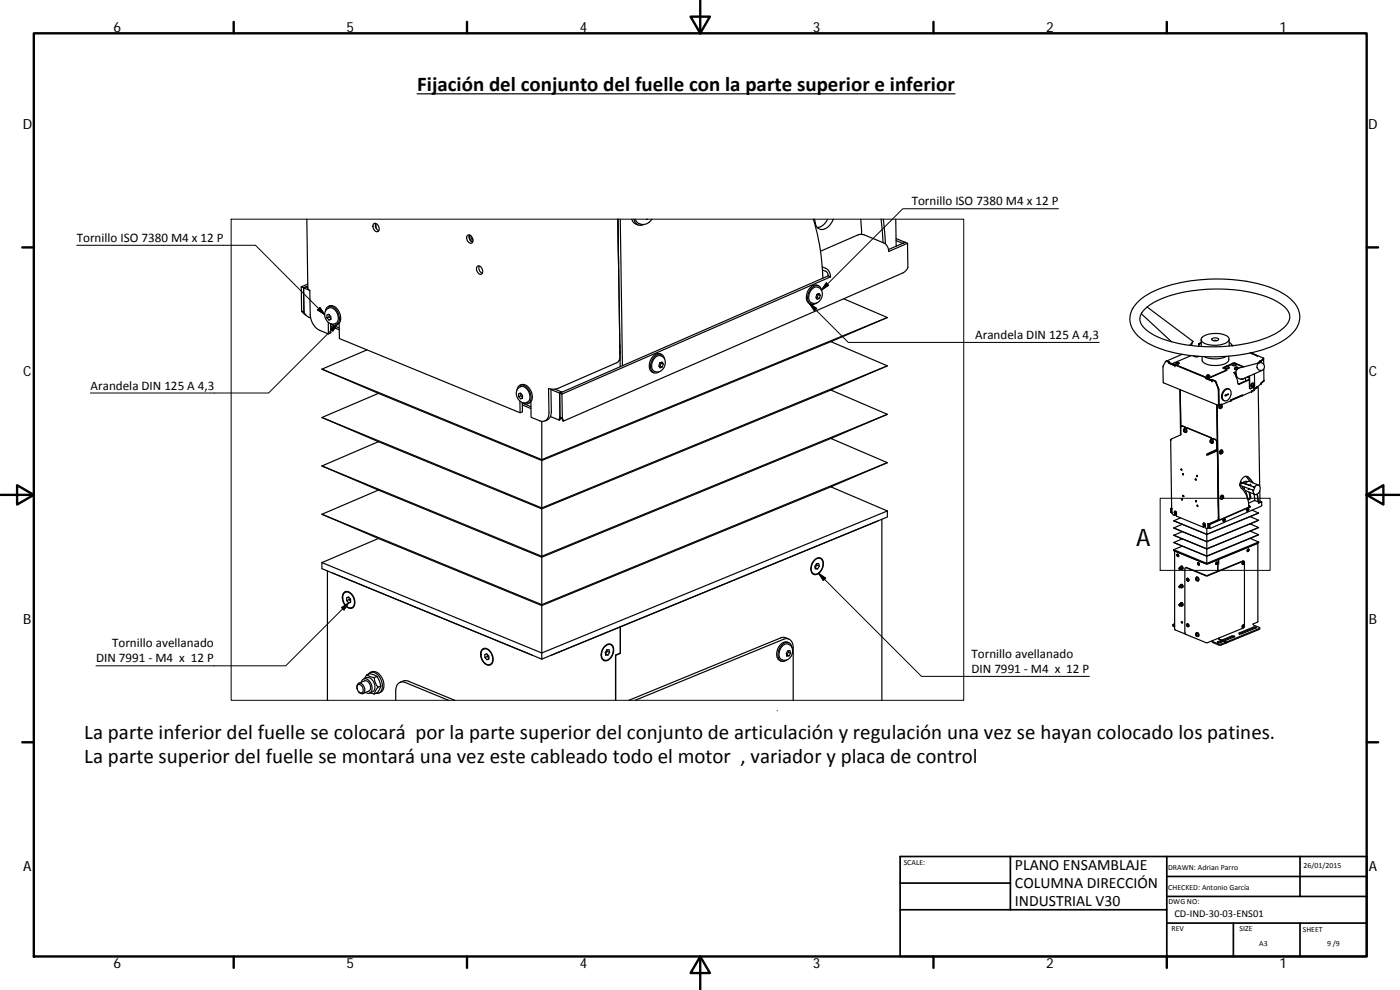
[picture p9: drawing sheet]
<svg xmlns="http://www.w3.org/2000/svg" width="420mm" height="297mm" viewBox="0 0 420 297" stroke-linecap="round" stroke-linejoin="round" font-family="sans-serif">
<g fill="none" stroke="#000" stroke-width=".36">
<path d="M125.2 28.2h161.4M92.1 65.8l.3 20.7 .6 .6M112.2 67.1a1.41 1.41 0 0 1 1.4 .8 1.41 1.41 0 0 1-.3 1.6 1.54 1.54 0 0 1-1.1-2.4zM112.7 67a1.75 1.75 0 0 0 1 2.2M112.8 67.1l.1 1.4M140.3 70.6a1.35 1.35 0 0 1 1.5 .8 1.35 1.35 0 0 1-.5 1.6 1.61 1.61 0 0 1-1-2.4zM140.9 70.5a1.73 1.73 0 0 0 .9 2.2M141 70.5a1.43 1.43 0 0 0 .9 2M141.4 70.8l.1 .7 .5 .6M143.3 79.9a1.42 1.42 0 0 1 1.4 .8 1.42 1.42 0 0 1-.3 1.6 1.56 1.56 0 0 1-1.1-2.4zM143.8 79.8a1.76 1.76 0 0 0 .9 2.2M186.1 65.8l.7 43.9"/>
<path d="M189.6 65.8l.7 1.1 1.2 .6M190.3 65.8a1.97 1.97 0 0 0 2.9 1.6M194 65.8h.3M195.7 65.8a2.77 2.77 0 0 1-2.5 1.5 2.77 2.77 0 0 1-2.5-1.5M244.1 65.8a67 67 0 0 1 2.9 17.7M244.5 65.8a2.92 2.92 0 0 0 1.6 3 3.8 3.8 0 0 0 4-3M248.4 65.8a4.2 4.2 0 0 1-3.1 2.5M258.3 65.8l.2 4.5M264.4 65.8l.6 7M265.1 65.8l.6 7.4M268.8 65.8l.2 8.1M268.9 71.6l2.7 1.1"/>
<path d="M268.9 72.2l2 .8 .7-.3M271.6 72.7l.8 .3M271.6 72.7l-5 2.2M272.4 73l-5.7 2.5a2.82 2.82 0 0 0-1.5-2.6l-5.9-2.4-1.4-.1-11.7 5M272.4 73l.1 7.2-.6 1-.9 .7-102 44.5M90.4 86.1l.1 7.2M90.4 86.1l.7 .3M90.5 93.3l1.4 1.3M90.5 93.3l.7 .3M91.1 86.4l.1 7.2M91.2 93.6a2.87 2.87 0 0 0 2 1.8M92.4 85.8l-1.3 .6"/>
<path d="M92.4 85.2l-2 .9M92.4 86.3l-.6-.2-.7 .3 1.9 .7M93 87.1l.1 7.3a5.5 5.5 0 0 0 2.9 4.7l2.6 1.1-.1-3.5M97.7 93.4a1.57 1.57 0 0 1 1.1-1.5 1.57 1.57 0 0 1 1.8 .7 3.5 3.5 0 0 1 .6 4.7l-1 .2-.9-.3M98.1 94.5l.6-.2 .6 .7v.8l-.6 .2-.6-.6zM98.1 92.7a1.89 1.89 0 0 1 3 1.2 2.12 2.12 0 0 1-.7 3.3 2.69 2.69 0 0 1-2.6-1.5 2.69 2.69 0 0 1 .3-3zM98.5 92a2.49 2.49 0 0 1 3.4 2 2.39 2.39 0 0 1-.9 3.5M98.7 95.1l.6 .6M98.7 95.1l-.6 .3M98.8 94.4l-.1 .7M99.2 97.3l2.6 1.1M99.2 97.3l.1 2.6-.7 .3"/>
<path d="M99.2 97.9l2.6 1.1M99.3 95.8l-.6 .2M101.8 96.9l.1 4.7 54.2 22.2-.1-3.5M243.9 86.6a1.9 1.9 0 0 1 2.3 .1 1.9 1.9 0 0 1 .5 2.3 2.15 2.15 0 0 1-1.6 1.9 2.15 2.15 0 0 1-2.3-.8 3.5 3.5 0 0 1 1.1-3.5zM245 89.4l.9 .1M245.2 88.3l.7-.3 .3 .6-.3 .9-.7 .3-.4-.6zM245.5 88.2l.1 .2M245.6 88.4l.6 .2M245.6 88.4l-.4 .9M245.6 85.7a2.67 2.67 0 0 0-3.5 2.5 2.34 2.34 0 0 0 1.2 3.1M246.6 87.2a1.61 1.61 0 0 0-1.2-1.6 1.61 1.61 0 0 0-1.8 .8 3.5 3.5 0 0 0-.5 4.7l1.1 .3 .9-.5M246.7 80.1l1.1 .4a2.79 2.79 0 0 1 1.4 2.6"/>
<path d="M246.8 81l1 .4a1.35 1.35 0 0 1 .7 1.4M248.5 82.8l-80.5 35.2 .1 7.2M248.5 82.8l.7 .3M249.2 83.1l-80.6 35.1M253.2 89.6l13.1 5.7-16.9 7.2 16.9 7.3-16.9 7.2 16.9 7.3-16.9 7.3 16.9 7.2-16.9 7.3 16.9 7.2M266.3 95.3l-103.7 42.6M341.3 90.7a27.4 27.4 0 0 1 15-6.3 50 50 0 0 1 26.7 2.6 11.9 11.9 0 0 1 6.6 5.8 7 7 0 0 1-2.9 8.3 36 36 0 0 1-19.7 5.9 42.8 42.8 0 0 1-23.2-4.4 8 8 0 0 1-4.7-7.2l.7-2.7zM342.5 94.1l9.1 8.4M343.5 92.8a26.8 26.8 0 0 1 15.5-5.7 43 43 0 0 1 24.2 3.3 6.3 6.3 0 0 1 3.9 4.7 6.2 6.2 0 0 1-3.4 4.4 41.2 41.2 0 0 1-22.6 4.5 33 33 0 0 1-16.2-4.4 4.6 4.6 0 0 1-2.7-4.6l.4-1zM344.3 92.1l13.7 10.3M96.6 110.8l66 27.1M96.6 110.8l17 7.2"/>
<path d="M110.2 105l-13.6 5.8M113.6 118l-17 7.3M113.6 118l49 20.2v-.3M155.2 117a1.65 1.65 0 0 1 1.4-1.5 1.65 1.65 0 0 1 1.8 1 3.2 3.2 0 0 1 .1 4.6l-.8 .1-.9-.4M155.5 116.6a1.74 1.74 0 0 1 3 .6 2.41 2.41 0 0 1-.4 3.5 2.65 2.65 0 0 1-2.7-1.1 2.65 2.65 0 0 1 .1-3zM155.6 118.1l.6-.2 .6 .7v.9l-.6 .2-.6-.7zM156.1 115.6a2.54 2.54 0 0 1 3.4 2 2.43 2.43 0 0 1-1 3.5M156.2 118.7l.6 .7-.6 .3M156.2 118.7l-.6 .3M156.3 118l-.1 .7M165.3 116.7l.2 6.8a2.56 2.56 0 0 1-2 2.8M165.3 116.9l2.7 1.1"/>
<path d="M166.5 116.8l2.1 .8-.6 .4M168 118l.6 .2M168 118l.1 7.2M168.6 118.2l.2 7.3M186 104.9h.1M186 106.1h.1M186 106.4h.1M186 106.2h.1M186.1 107.7h-.1M186.1 108.1h-.3M186.1 110l-.7-44.2 .7 41.4a1.85 1.85 0 0 1-1 1.6l-17.6 7.7-1.3 .3-1.6-.2 .2 7.2a2.08 2.08 0 0 1-2.8 2.5l-2.6-1.1-.1-4.6M196.5 107.4a1.91 1.91 0 0 1 2.6-.2 1.91 1.91 0 0 1 .4 2.5 2.11 2.11 0 0 1-1.6 1.8 2.11 2.11 0 0 1-2.2-.8 3.5 3.5 0 0 1 .8-3.3z"/>
<path d="M197.8 110l.3-.1 .6 .2M198 108.9l.7-.3 .4 .6-.4 .9-.6 .3-.4-.6zM198.3 108.8l.2 .2M198.5 109l.6 .2M198.5 109l-.4 .9M198.5 106.3a2.4 2.4 0 0 0-3.2 1.7 2.64 2.64 0 0 0 .9 3.9M199.5 107.7a1.61 1.61 0 0 0-1.3-1.5 1.61 1.61 0 0 0-1.7 .8 3.5 3.5 0 0 0-.6 4.7l.8 .3 1.2-.5M249.4 102.5l-86.8 35.7v14.2M249.4 117l-86.8 35.7v14.2M266.3 109.8l-103.7 42.6M350 108.4h-.1M350 108.4l1 .3h-.2"/>
<path d="M350.8 109l1.8 .7M350.8 108.7v.3M350.8 108.7l-1-.2-.8 1.5 .2 4.8 16.6 6.9M350.8 108.7l1.8 .8v.2M352.1 109.2v.1M352.1 109.1v.1M352.1 109.3l10.4 4.2 5.7-2.5M353.1 108.8a.34 .34 0 0 1 .5-.2 .34 .34 0 0 1 .1 .5 .34 .34 0 0 1-.6 0zM353.3 108.8h.2zM353.4 108.7v.1M353.5 108.7v.1M353.8 108.9a.38 .38 0 0 1-.4 .3 .38 .38 0 0 1-.4-.3"/>
<path d="M353.9 109l-.4 .2h-.5v-.2M354.1 116.9l.2 13.6M354.2 116.9l.2 11.3M354.7 106.3l-4.7 2.1M357.4 106.7l-5.3 2.4 10.3 4.3 5.7-2.4-1-.7 2.9-1.3 .6-.1 2.7 1.1M358 102.4l-.4 1.3M358 102.4l-1 1.2M358 106.7l.8 .4 .9-.2M358.6 106.8l1 .1M359.8 103.1v.2M359.8 103.3l.1 .1M359.8 103.3v.3"/>
<path d="M359.9 103.4h.1M360.4 102.9l-.6 .2 .2 .2M360.5 101.9v2M360.5 102.8l-.5 .4-.3 .7M360.8 101.2a7.2 7.2 0 0 1 7.9 .1 1.44 1.44 0 0 1-1.4 1.9 7.4 7.4 0 0 1-6.6-.7l-.2-.6zM361.9 113.6l1.8 .7M361.9 113.6v-.3l1.8 .7M362.2 112.8h.1M362.2 112.6v.2l.2 .1h.5v-.3M362.3 112.6l.4-.1 .3 .3-.7 .1zM362.4 112.5l.3 .1zM362.6 112.5v.1"/>
<path d="M362.7 112.5v.1M363 112.8l-.3 .2-.6-.2M363.7 114l.9 .3M363.7 114l1 .5 .9 2.1 .1 5 .2 .1 .7-.2M363.7 114v.3M363.8 101.6l.7-.2a.76 .76 0 0 1 1.2 .6l-1 .3a.64 .64 0 0 1-.7 0 .64 .64 0 0 1-.2-.7zM364.6 114.3l.4 .4M365 114.7l.7 2.1M365 102.2l-.3-.1-.3 .2M365.7 116.8l.1 4.6 .2 .1 .6-.2M367.4 110.3h.1M367.6 110.2h.1"/>
<path d="M367.6 117.1a1.09 1.09 0 0 1 1.5-.2 1.09 1.09 0 0 1 .3 1.4 1.68 1.68 0 0 1-2.2 1.8 2.26 2.26 0 0 1 .4-3zM367.7 110.2l-.6 .3M367.8 110l.1-.1a.46 .46 0 0 1 .7 0 .46 .46 0 0 1 0 .6 .46 .46 0 0 1-.7 0l-.2-.2zM368 110h.5zM368 118.5l-.3 .1M368.1 106.9a8.3 8.3 0 0 1-6.7 .1M368.2 109.9v.2M368.4 109.9v.1M368.4 118.3l.2 .1M368.5 109.8h.1M368.6 118.4l-.9 .4v-.2M368.6 118.4v-.2l-.9 .4"/>
<path d="M368.8 106.8v1.1a3.3 3.3 0 0 1-3.5 1.7 4.8 4.8 0 0 1-4.5-1.4v-1.2M368.8 110.2a.6 .6 0 0 1-.6 .4 .6 .6 0 0 1-.5-.3v-.2l-.6 .3M368.9 116.7a2.04 2.04 0 0 0-2.3 2.7l.8 .8M368.9 110.3a.68 .68 0 0 1-.6 .4 .68 .68 0 0 1-.7-.4M368.9 101.7v2.1M368.9 102.7l.8 1.1M369.6 103.5l.5 .2M369.7 103.6l.2 .1M369.8 109.4a.64 .64 0 0 0 .6 .4 .64 .64 0 0 0 .6-.4M369.8 109.3l-1.4 .6M369.9 109.2l-1.6 .7M369.9 109.2l-.1 .3 .2 .1a.53 .53 0 0 0 .9-.4"/>
<path d="M369.9 109.1l.2-.1a.46 .46 0 0 1 .7-.1 .46 .46 0 0 1-.1 .7 .46 .46 0 0 1-.7-.1zM370.1 109l.5 .1zM370.3 109v.1M370.5 112l.4-.2 .2 .3M370.5 110.6l.1 .2 .6 .2M370.5 109v.1M370.6 110.5v.1M370.6 112l.3 .1M370.6 110.6l.7 .2M370.6 110.4a.43 .43 0 0 0 .2 .5 .43 .43 0 0 0 .5-.1M370.9 109.2l2.2 .9M370.9 110.2l.4 .1z"/>
<path d="M371 111.5l-.7 .3 .3 .4 1.1 3.1 3.3-1.3M371 110.2v.2M371.1 112.1l-.2 .9M371.1 112.1a1.44 1.44 0 0 0 1.5 1.7M371.3 110.2v.1M371.6 110.4l.1 .1M371.6 110.5l-.2-.3-.5-.1-.3 .4M371.6 110.5h.1M372.4 113.8l.3 .1M372.8 118.7h.1M372.8 118.7l-3.4 1.5M372.8 118.7v-.1l-6.2 2.9"/>
<path d="M373.5 113.5l-.8 .3M373.8 113.3v1M374.3 113.1l.6 .3M374.4 113.1l.5 .2M374.5 113l.4 .2M374.9 112.9l.1 3.5 .2 .2M374.9 113.8l-3.3 1.4M374.9 112.8l.2 3.7 .2 .1 1-.4M375.2 105.9l2.1 .8M375.4 105.9l1.8 .8M375.6 117.5l-2.8 1.2M376 115.7l.2 .1"/>
<path d="M376.1 115.5l.2 .1-.2 .2zM376.1 115.5h.1M376.1 115a.61 .61 0 0 0-.7 .3 .61 .61 0 0 0 .3 .8M376.2 115.5l.1 .1M376.2 115.5l-.1 .2M376.3 115.2a.49 .49 0 0 0-.7 .2 .49 .49 0 0 0 .4 .7M376.3 116.2l.1 .8M376.4 117v.2l-.8 .3M376.4 117l-.8 .5M376.4 112.2l.1 3.7-.2 .3M377.2 116.1l-.5 .6h-.3M377.2 116.1l-.5 .5h-.4"/>
<path d="M377.3 106.7l1.9 .8-.8 .8M377.6 115.9l.4 30M378 108.8l-6 1.6-.7 .3-.4 .7M378.2 108.3l-.7 .7 .9-.7M378.4 108.3l-.7 .6M378.5 115l-1.3 1.1M378.9 111.1l-6.3 2.7M379.2 107.7l-.8 .6M379.2 107.5v.1M379.2 107.6v.1M379.2 107.6l.1 1.7M379.3 110.7v3.5"/>
<path d="M379.3 114.2l-.8 .8M96.6 125.3l17 7.2M96.6 139.8l17 7.2M96.6 125.3l66 27.1M96.6 139.8l66 27.1M113.6 132.5l49 20.2v-.3M113.6 132.5l-17 7.3M156.7 120.9l2.7 1.1M156.7 121l.1 2.5-.7 .3M156.7 121.5l2.7 1.1M162.6 126.4v11.5M165.2 125l2.6 1"/>
<path d="M168.1 125.2l.8 .7M168.1 125.2l.7 .3M168.1 125.2l-.2 .9 .2-.6M168.2 125.3l-.2 .3M168.8 125.5l.2 .9-.2-.6M249.4 131.6l-86.8 35.6v14.2M266.3 124.3l-103.7 42.6M266.3 138.8l-103.7 42.6M351.3 132l.4 20.7M354.3 130.5l-2.8 1.2-.1 .4 .1-.3M354.4 128.2l-.1 2.3M354.6 127.8l1 .3"/>
<path d="M355.3 128.8a.49 .49 0 0 1 .7 .3 .49 .49 0 0 1-.3 .6M355.3 129.1l.3 .4h-.2zM355.3 128.8a.47 .47 0 0 1 .7 0 .47 .47 0 0 1-.1 .7 .47 .47 0 0 1-.6-.1zM355.5 129.3l-.1 .2M355.5 129.1v.2M355.5 129.3h-.2M355.5 128.1v.5M355.5 128.1l-.8-.3-.3 .4M355.5 128.6a.63 .63 0 0 1 .7 .4 .63 .63 0 0 1-.3 .7M355.5 128.6l-.1 .1M355.6 128.1l.1 .5M355.6 128.1h-.1"/>
<path d="M355.9 128.7l.2 .1zM356 128.3l7.5 3M356 128.3l.1 .5M356 128.3l7.4 3.1M363 136v.2M363.2 132.1a.5 .5 0 0 1 .7 .2 .5 .5 0 0 1-.3 .7M363.3 132.6l.1 .2M363.3 132.6l.1-.3v.5M363.3 135.8v.3M363.4 132.5v.3M363.4 132.4v.1M363.4 132.5l-.1 .1"/>
<path d="M363.4 132h-.1M363.4 131.4v.4M363.4 135.8v.2M363.5 131.8a.63 .63 0 0 1 .6 .5 .63 .63 0 0 1-.3 .7M363.5 131.8l-.1 .1M363.5 131.3l-.1 .1M363.5 131.3l.1 .5M363.8 131.9l.1 .1M363.9 132h.1M363.9 131.6v.5M363.9 131.6l.9 .2 .4 .4v2.6l-2.9 1.6M363.9 131.6l1.2 .6 .1 2.6-2.9 1.4-.1 .3"/>
<path d="M365.2 121.4l.5 34.7M365.3 121.5l.5 34.6M365.3 135.3l-3.1 1.2M365.4 135.4l-.2-.1-2.7 1.2h-.3M365.9 121.5h.1M365.9 121.7l-.1 .7 .3 .2M366.1 121.7a.5 .5 0 0 0-.2 .5 .5 .5 0 0 0 .4 .4M366.1 122.5h.1M366.2 121.6l-.3 .6 .2 .3M366.4 121.5a.51 .51 0 0 1 .4 .7 .51 .51 0 0 1-.6 .3M366.4 135.2a.44 .44 0 0 1 .6 .2 .44 .44 0 0 1-.3 .6 .44 .44 0 0 1-.5-.4zM366.4 122.2l.2 .1"/>
<path d="M366.5 122l.2 .1-.2 .2zM366.6 121.3v.2M366.6 121.9v.1M366.6 121.3l-.5 .2-.3-.2M366.6 121.5l.1 .2M366.6 122l.1 .1M366.6 122l-.1 .2M366.6 135.8l.2 .1M366.7 135.6h.2l-.2 .3zM366.7 135.1h.1M366.7 135.1a.6 .6 0 0 0-.6 .3 .6 .6 0 0 0 .2 .8M366.7 135.5l.1 .1"/>
<path d="M366.8 135.6l-.1 .2M366.8 135.6h.1M366.9 135.3a.5 .5 0 0 0-.7 .2 .5 .5 0 0 0 .4 .6M96.6 154.3l17 7.3M96.6 154.3l66 27.1M113.6 147l49 20.2v-.3M113.6 147l-17 7.3M249.4 146.1l-86.8 35.6v14.2l-66-27.1M263.5 156.3l-98.1 40.3M264.7 155.8v54.3M266.3 153.3v1.8l-103.7 42.7M266.3 153.3l-103.7 42.6v1.9"/>
<path d="M351.4 152.5h.2l-.1 .1M351.4 153.6l.1 .1M351.4 152.5l.1 .1M351.4 153.6l.2 .2M351.4 152.5v1.1M351.5 153.7l.3 .2M351.5 152.6v1.1M351.6 152.6h-.1l.2 .1M351.7 152.7l.1 1.4 .8 .5-.1-.5M352.3 156.3l2.5 1M352.3 158.4l2.5 1.1M352.3 156.3l9.9 4"/>
<path d="M352.3 158.4l9.9 4.1M352.4 153.6a.36 .36 0 0 1 .6 .1 .36 .36 0 0 1-.3 .5M352.5 153.6a.32 .32 0 0 1 .4 0 .32 .32 0 0 1 0 .4 .32 .32 0 0 1-.4 .1zM352.5 153.8l.1 .3zM352.6 153.4a.45 .45 0 0 1 .5 .3 .45 .45 0 0 1-.2 .5M352.6 153.9v.2M352.6 153.8v.1M352.6 153.9h-.1M352.6 154.2l.4 .2M352.7 154.3l.3 .2M352.7 154.2l-.1 .4M353 154.2v.7l8.2 3.3v-.5"/>
<path d="M354.3 155.4l-2 .9M354.6 140.7l.1 .3M354.7 149.7l.1 .3M354.7 149.7h.1M354.7 149.7v.2M354.8 157.3l7.4 3M354.8 159.5l7.4 3M354.8 157.3l-2.5 1.1M354.8 159.5l-2.5 1.1M355 142.1l.1 .3-.1-.3M355.1 142.2l.1 .2M355.2 148.7l.1 .2"/>
<path d="M355.3 148.9l-.2-.3 .2 .4M358.9 143.7l.1 .2M358.9 150.2l.2 .3zM359 144l-.2-.3 .2 .3M359 150.3l.1 .1M359.2 142.6l.2 .4M359.4 151.6l.1 .3M359.4 151.6h.1M361 157.2l.1-.1a.38 .38 0 0 1 .5 .2 .38 .38 0 0 1-.3 .5M361.1 157.4l.2 .1zM361.2 157a.46 .46 0 0 1 .5 .2 .46 .46 0 0 1-.2 .6M361.2 157.4v.2"/>
<path d="M361.2 157.3v.1M361.2 157.4l-.1 .1M361.3 157.9l.4 .1M361.5 157.7h.1M361.7 157.9l-.4-.1-.1 .4M362.2 158.6v8.3M362.6 158.4l.4 .1M362.6 157.2l.4 .1M362.6 157.1v1.1l-.3 .4M362.8 157.1l.2 .2M363 157.3l.1 .1M363 157.3v1.1"/>
<path d="M363 158.4h.1M363 158.4v.1M363 158.5h.1M363 158.4l.1 .1M363.1 157.4v1.2l-.1-.2M365.7 155.7l-.1 .3-2.7 1.1h-.4l-.2 1.5-.6-.2v-.7M365.7 155.9h-.1M366.6 149.7h.1M366.8 149.4l.3 .1M366.9 149.1l.2 .1-.2 .3zM366.9 148.7h.1M366.9 148.7a.56 .56 0 0 0-.5 .4 .56 .56 0 0 0 .2 .6"/>
<path d="M367 149.1v.1M367 148.6a.61 .61 0 0 0-.7 .4 .61 .61 0 0 0 .2 .8M367 149.2h.1M367 148.7l.2 .3v.4l-.6 .3M367 149.2l-.1 .2M367.1 148.8a.5 .5 0 0 0-.7 .3 .5 .5 0 0 0 .4 .6M367.2 156.4h.1M367.5 156v.2zM367.5 155.6a.42 .42 0 0 0-.4 .3 .42 .42 0 0 0 .1 .5M367.5 155.6h.1M367.5 156h.1M367.6 155.6a.47 .47 0 0 0-.5 .2 .47 .47 0 0 0 .1 .6"/>
<path d="M367.6 156h.1M367.6 156v.1M367.6 155.6l.1 .5-.4 .3M367.7 155.8a.34 .34 0 0 0-.6 .1 .34 .34 0 0 0 .4 .5M372.2 145.7l.1 .5a8 8 0 0 1 2.5 6M372.4 144.7l-.4 .9 4.2 1.5 .4-.9M372.6 144.8l-.3 .9M372.8 145.9l.1 .5 .5 .3M373.2 144.7h.1M373.3 144.7l-.3 .2M373.4 146.1l.1 .7 .4 .4 2.7 1.2M373.7 145.1l.5-.5 .6-.2 2.9 1.2"/>
<path d="M373.7 147.2l.8 2.4a.52 .52 0 0 0 .7 .2 .52 .52 0 0 0 .2-.7l-.3-1.4M373.9 142.9l1.2 1.6M374.3 142.9l1.7 1.9M374.3 144.5l-.6-.1-.6 .5 .1-.2M374.3 153.2h.1M374.6 152.9h.1l-.1 .2zM374.6 152.5a.42 .42 0 0 0-.4 .3 .42 .42 0 0 0 .1 .4M374.6 152.5v.1M374.6 152.8v.1M374.6 152.5a.47 .47 0 0 0-.5 .3 .47 .47 0 0 0 .2 .5M374.6 152.9h.1M374.6 152.6l.2 .4-.5 .2"/>
<path d="M374.6 152.9l.1 .2M374.8 152.7l-.1-.1a.35 .35 0 0 0-.5 .2 .35 .35 0 0 0 .4 .4M374.8 151.8l.3 .2M374.8 151.6l.4 .5M374.8 147.6l.3 1.6-.1 .4-.4 .3M375 146.7l-.4 .2M375.1 152l-12.1 5.3v1.1M375.1 152l.1 .1M375.1 152h.1M375.2 152.1l-12.1 5.3M375.2 152.1h.1M375.2 159.3l-13 5.4"/>
<path d="M375.2 145.2l.2 .5-3-1 4.2 1.5-.5-.2h.4a1.01 1.01 0 0 1 1.4-.3 1.01 1.01 0 0 1 .2 1.5 1.12 1.12 0 0 1-.7 1 1.12 1.12 0 0 1-1.2-.2l-.4-1M375.8 153.1l1.9 .8-2.5 1.1 2.5 1.1-2.5 1.1 2.5 1.1-2.5 1 2.5 1.1-2.5 1.1 2.5 1.1M376.1 144.9l-1.1-1.4a1.33 1.33 0 0 0-1.3-.6 1.33 1.33 0 0 0-1.1 1l-.4 1.2M376.4 148.3l.2 1.9M377.2 148.3l.3 2.2M377.3 148.2l.3 2.4M377.7 153.9l-15.5 6.4M377.7 156.1l-15.5 6.4M377.7 158.3l-15.5 6.4M377.8 150.9l-.2-.3-1.1-.4-1.8 .7M378.1 147.3v3.4M378.1 150.4l.4 .1h-.4"/>
<path d="M378.6 150.6l-.8 .3M378.6 150.6l.1 1.1-.3 .2-15.3 6.7M96.6 168.8v1.8l66 27.2M98.3 171.3v38.8M103 178a1.77 1.77 0 0 1 3 .9 2.54 2.54 0 0 1-.4 3.6 3 3 0 0 1-2.8-3.6zM103.2 178.1a1.7 1.7 0 0 1 2.8 1 2.22 2.22 0 0 1-.6 3.3 3 3 0 0 1-2.2-4.3zM103.8 177.6l-.1 .1M104 179.3l.6-.2 .6 .7v.9l-.6 .2-.6-.7zM104.8 179.9l.4 .5M104.8 179.9l-.8 .3M104.8 179.3v.6M113.6 161.6l49 20.1v-.3"/>
<path d="M113.6 161.6l-17 7.2M244.2 172.1l.1 .1M244.3 168.2a1.54 1.54 0 0 1 2-.7 1.54 1.54 0 0 1 .8 2 2.89 2.89 0 0 1-2.8 2.9 2.46 2.46 0 0 1-.5-3.6zM244.5 168.1a1.44 1.44 0 0 1 1.9-.5 1.44 1.44 0 0 1 .6 1.9 2.47 2.47 0 0 1-2.9 2.6 2.9 2.9 0 0 1 .4-4zM245 169.1l.2 .5M245.1 169.1l-.5 .8 .1 .8h.7M245.1 169.1h.6l.2 .8M245.2 169.6l-.5 .8 .7 .3M245.2 169.6l.7 .3M245.9 169.9l-.5 .8M246.1 167.5l.1 .1M352.3 164.9l9.9 4.1v-2.1"/>
<path d="M352.3 160.6l2.5 1.1M352.3 162.8l2.5 1.1M352.3 164.9v.3l9.9 4.1M352.3 160.6l9.9 4.1M352.3 162.8l9.9 4M352.5 165.3v23.5l3.4 1.5M352.7 165.4l9 3.7M353.3 166.3h.1M353.4 166.7l.1 .1M353.4 166.7l.1-.2v.3M353.5 166.6v.2M353.5 166.6l-.1 .1"/>
<path d="M353.5 166.5v.1M353.6 167h.1M353.9 170.6v-.2l.2 .1 .1 .3h-.3M353.9 176l.1-.2 .2 .3-.1 .2h-.2M353.9 176h.1M353.9 170.8h.1M353.9 170.4h.5v.3l-.3 .1M353.9 176.2v.1M353.9 175.9h.5v.3l-.3 .1M354 170.3l.1-.1a.3 .3 0 0 1 .4 .2 .3 .3 0 0 1-.2 .4M354 175.8l.1-.1a.31 .31 0 0 1 .4 .2 .31 .31 0 0 1-.2 .4M354.3 175.5l.3 .1"/>
<path d="M354.3 175.5l-.2 .2a.35 .35 0 0 1 .5 .1 .35 .35 0 0 1-.2 .5h.2M354.3 170l.5 .1M354.3 170l.3 .1M354.3 170l-.2 .2a.35 .35 0 0 1 .5 .2 .35 .35 0 0 1-.2 .4l.2 .1M354.4 170a.47 .47 0 0 1 .5 .2 .47 .47 0 0 1-.2 .6M354.4 175.5a.46 .46 0 0 1 .5 .2 .46 .46 0 0 1-.2 .6M354.4 175.4l-.1 .1M354.4 175.4l.4 .2M354.4 169.9a.53 .53 0 0 1 .6 .3 .53 .53 0 0 1-.2 .6M354.4 175.4a.5 .5 0 0 1 .6 .3 .5 .5 0 0 1-.2 .6M354.6 175.6l.2 .4M354.6 170.1l.2 .5"/>
<path d="M354.8 175.6l.1 .4M354.8 175.6h-.2M354.8 170.1l.1 .4M354.8 170.8l-.2 .1M354.8 170.1h-.2M354.8 176l-.2 .3M354.8 170.6l-.2 .3M354.8 161.7l7.4 3M354.8 161.7l-2.5 1.1M354.8 163.9l7.4 3M354.8 163.9l-2.5 1M354.9 176h-.1"/>
<path d="M354.9 176l-.3 .3M354.9 170.5l-.1 .1M354.9 170.5l-.1 .3M356.2 173.8a.34 .34 0 0 1 .5 0 .34 .34 0 0 1-.3 .5M356.3 173.6h.1M356.3 173.6l-.1 .6 .4 .1M356.3 173.6a.4 .4 0 0 1 .4 .2 .4 .4 0 0 1-.1 .5M356.3 174v.1M356.3 173.9v.1M356.3 174h-.1M356.3 173.5a.49 .49 0 0 1 .5 .3 .49 .49 0 0 1-.2 .6M356.3 173.5h.1"/>
<path d="M356.6 174.3h.1M358.9 173.4a.51 .51 0 0 1 .7 .2 .51 .51 0 0 1-.3 .7M359 173.7l.2 .3zM359.1 173.2a.6 .6 0 0 1 .7 .4 .6 .6 0 0 1-.3 .7M359.1 173.8v.2M359.1 173.8l-.2 .1M359.1 173.6v.2M359.1 173.2v.1M359.6 168.8h.1M359.6 169.2l.1 .1M359.6 169.2l.1-.1v.2M359.7 169.2v.1"/>
<path d="M359.7 169.2h-.1M359.7 169.1v.1M359.8 169.5h.1M365 169.3h.1M365 168.7l.2-.1a.31 .31 0 0 1 .2 .5 .31 .31 0 0 1-.5 0zM365.1 168.9l.1 .1M365.1 168.9v.1M365.1 168.9l.1 .2M365.1 169l.1 .1M365.1 169h.1M365.2 169v.1M365.2 168.7h.1"/>
<path d="M365.5 169.1h.1M365.5 171.4h.1M365.5 169.1v2.3l.2-.1M365.7 169l-.2 .1M365.7 169l-.2 .1v2.3l.2-.1M365.7 167.8l-3.1 1.3M365.7 167.8v1.2M365.7 171.3h.1M373 169.3h.1M373.2 168.9l.1 .1M373.2 168.9l.1 .3zM373.3 169h.1"/>
<path d="M373.3 169v.2M373.3 168.6a.46 .46 0 0 0-.5 .2 .46 .46 0 0 0 .1 .6M373.3 168.4l-.4-.1-10.7 4.4-6.1-2.5-.3 .1M373.4 168.8a.35 .35 0 0 0-.6 .1 .35 .35 0 0 0 .4 .4M374.4 165.4v.1M374.5 165.2h.1M374.6 165.1l-.1 .1M374.6 165v.1M374.6 165.1h.1M374.6 165l.1 .1M374.6 165v.2M374.7 165.1l-.1 .1"/>
<path d="M375.2 161.5l-13 5.4M377.3 163.1l-11.6 4.7M377.5 163v23.5l-1.4 .8 1.9 1.2-10 4.2M377.7 162.6v.3l-15.5 6.4M377.7 162.6l-15.5 6.4v.3M377.7 160.4l-15.5 6.4M105.7 182.3h-.1M144.7 194.8a2.02 2.02 0 0 1 3 1.5 2.12 2.12 0 0 1-.9 3.3 3.2 3.2 0 0 1-2.1-4.8zM144.8 195a1.91 1.91 0 0 1 2.8 1.5 1.86 1.86 0 0 1-1 3 3 3 0 0 1-1.8-4.5zM145.3 194.7h-.2M145.5 197.3l.6 .6M145.5 197.3v-.9l.6-.2 .6 .6v.9l-.6 .2"/>
<path d="M146.3 197l.4 .4M146.3 197l-.8 .3M146.3 196.4v.6M146.7 197.7l-.6 .2M147.2 199.3l-.1 .1M181.2 198l.1 .1M181.6 193.9a1.44 1.44 0 0 1 1.9-.3 1.44 1.44 0 0 1 .5 1.9 2.58 2.58 0 0 1-2.7 2.5 2.55 2.55 0 0 1 .1-3.8zM181.6 193.8a1.52 1.52 0 0 1 2-.4 1.52 1.52 0 0 1 .6 1.9 2.64 2.64 0 0 1-3.1 2.8 3.1 3.1 0 0 1 .5-4.3zM182.1 195l.1 .5M182.1 195l-.5 .7 .2 .8h.6M182.1 195l.7-.1 .2 .8M182.2 195.5l-.5 .8 .7 .2"/>
<path d="M182.2 195.5l.8 .2M183 195.7l-.6 .8M183.1 193.4h.1M184.7 196.6h.1M184.8 196.6v13.5M186.1 196h.1M186.2 196l-1.5 .6v13.5M186.2 188.1v7.9M186.2 196l-1.4 .6M235 193.6a1.91 1.91 0 0 1 2.3 .2 1.91 1.91 0 0 1 .5 2.2 2.16 2.16 0 0 1-1.6 1.9 2.16 2.16 0 0 1-2.3-.7 3.6 3.6 0 0 1 1.1-3.6zM236.1 196.5l.1 .1M236.2 196.6l.6 .2"/>
<path d="M236.5 195.2h.6l.2 .8-.5 .8h-.7l-.1-.8zM236.5 195.2l.2 .5M236.7 195.7l-.5 .9M236.7 195.7l.6 .3M236.7 192.8a2.68 2.68 0 0 0-3.5 2.5 2.29 2.29 0 0 0 1.2 3.1M236.7 191.7l-1.5-.5-.9 .2-45.6 18.7M237.7 194.3a1.61 1.61 0 0 0-1.2-1.6 1.61 1.61 0 0 0-1.8 .8 3.5 3.5 0 0 0-.5 4.7l1.1 .2 .8-.4M352 187.5v.3l.5 .3M352.5 187.1l-.5 .4 .5 .3M353.9 181.5l.1-.2 .2 .2-.3 .2M353.9 181.5h.1M353.9 181.7h.1"/>
<path d="M353.9 181.3h.5v.3l-.3 .2M354 181.3a.28 .28 0 0 1 .5 0 .28 .28 0 0 1-.2 .4M354.3 180.9l.5 .1M354.3 180.9l.3 .2M354.3 180.9l-.2 .2a.35 .35 0 0 1 .5 .2 .35 .35 0 0 1-.2 .5h.2M354.4 180.9a.47 .47 0 0 1 .5 .3 .47 .47 0 0 1-.2 .6M354.4 180.8a.5 .5 0 0 1 .6 .3 .5 .5 0 0 1-.2 .7M354.6 181.1l.2 .4M354.8 181l.1 .4M354.8 181.8h-.2M354.8 181l-.2 .1M354.8 186.5l.1 .4"/>
<path d="M354.8 181.5l-.2 .3M354.9 181.4l-.1 .1M354.9 181.4l-.1 .4M356.2 187.4a.34 .34 0 0 1 .5 .1 .34 .34 0 0 1-.3 .5M356.2 187.6h.2l-.1 .2zM356.3 187.3h.1M356.3 187.3l-.1 .6 .4 .1M356.3 187.3a.42 .42 0 0 1 .4 .2 .42 .42 0 0 1-.1 .5M356.3 187.7v.1M356.3 187.6v.1M356.3 187.7h-.1M356.3 187.2a.46 .46 0 0 1 .5 .3 .46 .46 0 0 1-.2 .5"/>
<path d="M356.3 187.2h.1M356.6 188h.1M358.9 190.1a.48 .48 0 0 1 .7-.1 .48 .48 0 0 1 0 .7 .48 .48 0 0 1-.8-.1zM358.9 190.1a.5 .5 0 0 1 .7 .2 .5 .5 0 0 1-.3 .6M359 190.3l.2 .4zM359.1 190.5v.2M359.1 190.5h-.2M359.1 189.9a.59 .59 0 0 1 .7 .3 .59 .59 0 0 1-.3 .8M359.1 190.3v.2M363.9 192.2l.2 .4 1.9 .7 2-.6-.7-.3M365.7 191.5l.1 .3 .8 .3M366.6 192.4l-1.1 .4"/>
<path d="M366.6 192.4v-.3l-1.3 .6 .6 .2 1.4-.5M366.6 192.1v.3M367.3 192.4l.7 .3M368 192.7v.2M370.4 191.1h.1a.49 .49 0 0 0-.8-.3l-3.1 1.3M370.4 191.1l-3.1 1.3M370.4 191.1h-.7l-3.1 1.3M371.9 189.9l4.3-1.8a.46 .46 0 0 1 .8 .3l-4.3 1.8a.46 .46 0 0 1-.8-.3zM373 188.3h.1M373.2 188.1h.1M373.2 187.9l.1 .1M373.2 187.9l.1 .2z"/>
<path d="M373.3 187.6a.43 .43 0 0 0-.3 .7M373.3 187.6l.1 .4-.4 .3M373.3 187.6h.1M373.3 188h.1M373.3 188l-.1 .1M373.3 187.5a.47 .47 0 0 0-.5 .3 .47 .47 0 0 0 .1 .6M373.4 187.7v-.1a.36 .36 0 0 0-.6 .2 .36 .36 0 0 0 .4 .5M373.5 187.9l-.1-19.4-.3-.1-10.9 4.4-6.2-2.5-.3 .1-.1 19.3 .2 .5 6.6 2.6 10.7-4.3 .2-.3M376.9 188.4h-.7l-4.2 1.8M378 188.4l-.1 .5-11.5 4.7h-.5l-1.8-.8-.4-.5M107.1 206.3a1.02 1.02 0 0 1 .7-1.4 1.02 1.02 0 0 1 1.3 .8 1.33 1.33 0 0 1 .5 1.4 1.33 1.33 0 0 1-1.1 1l-.8-.5M107.3 205.5a1.34 1.34 0 0 1 1.6 .8 1.34 1.34 0 0 1-.4 1.6 1.59 1.59 0 0 1-1.2-2.4z"/>
<path d="M107.7 205l1.7-.7a1.83 1.83 0 0 1 1.7 1.1 1.83 1.83 0 0 1-.4 2l-1.8 .7M108.5 204.7a1.29 1.29 0 0 1 1.2-1.1 1.29 1.29 0 0 1 1.3 .9 2.31 2.31 0 0 1-.2 3.5l-1.1-.2M109.2 203.7l.8-.4a2.57 2.57 0 0 1 2.5 3.3l-.3 .7-1.3 .7M110.1 202.5l-.7 1.1M110.1 202.5l2.2 .8M110.1 202.5a2.16 2.16 0 0 1 2.1 0l.9 .5M110.5 202.3a1.98 1.98 0 0 1 3.3 .6 3.7 3.7 0 0 1 .1 4.9l-1.1 .2M111.1 207.9l1.2 .3M111.1 201.8a2.63 2.63 0 0 1 3.6 1.7 3.2 3.2 0 0 1-.6 4.2l-.4 .2M112.3 203.3l.4 1.6 .7 1.3M113.1 203l.8 1.3 .4 1.5M113.1 203l-.8 .3"/>
<path d="M113.4 206.2l-1.1 2M114.3 205.8l-.9 .4M114.3 205.8l-.1 .3a3 3 0 0 1-1.9 2.1M118.8 210.1v-2.8a2.15 2.15 0 0 1 2.8-2.5l13 5.3M120.1 204.7l1.2-.5 1.2 .2 14 5.7M190.6 210.1l44.6-18.3a2.13 2.13 0 0 1 2.9 2.5v15.8M233.2 213.3h.1"/>
<circle cx="375.9" cy="115.6" r=".49"/>
<circle cx="378.4" cy="110" r="1.16"/>
<circle cx="363.5" cy="132.4" r=".48"/>
<circle cx="354.6" cy="140.9" r=".18"/>
<circle cx="354.7" cy="149.9" r=".17"/>
<circle cx="355" cy="142.3" r=".17"/>
<circle cx="355.1" cy="148.9" r=".18"/>
<circle cx="358.8" cy="143.9" r=".17"/>
<circle cx="359" cy="150.4" r=".17"/>
<circle cx="359.3" cy="142.8" r=".17"/>
<circle cx="359.4" cy="151.8" r=".16"/>
<circle cx="361.4" cy="157.4" r=".37"/>
<circle cx="353.5" cy="166.7" r=".32"/>
<circle cx="353.5" cy="166.7" r=".36"/>
<circle cx="354" cy="176.1" r=".18"/>
<circle cx="354" cy="170.6" r=".17"/>
<circle cx="359.3" cy="173.7" r=".5"/>
<circle cx="359.7" cy="169.2" r=".35"/>
<circle cx="359.7" cy="169.2" r=".32"/>
<circle cx="365.1" cy="168.9" r=".34"/>
<circle cx="373.1" cy="169" r=".34"/>
<circle cx="374.5" cy="165.1" r=".31"/>
<circle cx="374.6" cy="165.1" r=".33"/>
<circle cx="354" cy="181.6" r=".18"/>
<circle cx="354.7" cy="186.8" r=".21"/>
</g>
<g fill="#000">
<circle cx="185.7" cy="81.1" r=".18"/>
<circle cx="186" cy="100.3" r=".18"/>
<circle cx="186" cy="104.2" r=".18"/>
<circle cx="186" cy="103.5" r=".18"/>
<circle cx="186" cy="103.8" r=".18"/>
<circle cx="186" cy="105.3" r=".18"/>
<circle cx="186" cy="105.5" r=".18"/>
<circle cx="351" cy="108.7" r=".18"/>
<circle cx="352.6" cy="109.7" r=".18"/>
<circle cx="363.7" cy="114.3" r=".18"/>
<circle cx="363.8" cy="114" r=".18"/>
<circle cx="368" cy="118.5" r=".18"/>
<circle cx="375.6" cy="117.5" r=".18"/>
<circle cx="377.2" cy="116.3" r=".18"/>
<circle cx="377.3" cy="106.7" r=".18"/>
<circle cx="378.4" cy="108.5" r=".18"/>
<circle cx="378.5" cy="115.1" r=".18"/>
<circle cx="356" cy="128.7" r=".18"/>
<circle cx="366.6" cy="121.5" r=".18"/>
<circle cx="369.4" cy="120.2" r=".18"/>
<circle cx="361.2" cy="157" r=".18"/>
<circle cx="365.6" cy="151.8" r=".18"/>
<circle cx="365.7" cy="155.2" r=".18"/>
<circle cx="365.7" cy="155.7" r=".18"/>
<circle cx="365.7" cy="155.3" r=".18"/>
<circle cx="365.7" cy="154.7" r=".18"/>
<circle cx="244.7" cy="170.4" r=".18"/>
<circle cx="365.1" cy="169.1" r=".18"/>
<circle cx="365.7" cy="169" r=".18"/>
<circle cx="373.2" cy="169.1" r=".18"/>
<circle cx="373.3" cy="168.6" r=".18"/>
<circle cx="374.7" cy="164.8" r=".18"/>
<circle cx="181.7" cy="196.3" r=".18"/>
<circle cx="372" cy="190.2" r=".18"/>
<circle cx="373.2" cy="188.1" r=".18"/>
</g>
<g fill="none" stroke="#000" stroke-width=".71">
<path d="M10.1 10h400.1v277h-400.1zM70.1 6.6v3.4M140.2 6.6v3.4M207.3 5h5.8l-2.9 5zM210.2 0v10M280.2 6.6v3.4M350.2 6.6v3.4M6.7 74.2h3.4M410.2 74.2h3.4M.2 148.5h9.9M5.1 145.6l5 2.9-5 2.9zM410.2 148.5l5-2.9v5.8z"/>
<path d="M410.2 148.5h9.9M6.7 222.7h3.4M410.2 222.7h3.4M70.1 287v3.4M140.2 287v3.4M210.2 287l2.9 5h-5.8zM210.2 287v10M280.2 287v3.4M350.2 287v3.4"/>
</g>
<path d="M270.1 257h140.1v30h-140.1zM303.2 257v16M350.2 257v30M390.2 257v12M270.1 265h33.1M270.1 273h80.1M350.2 277h60M350.2 269h60M350.2 263h60M370.2 277v10M390.2 277v10" fill="none" stroke="#000" stroke-width=".51"/>
<g fill="none" stroke="#000" stroke-width=".3">
<path d="M23 73.6h53.7l20.7 20.8M69.4 65.8h219.8v144.3h-219.8zM317.7 62.6h-46.8l-24.3 24.4M96 92.3l1.4 2.1-2.1-1.4zM99.2 98.6l2.1-1.4-1.4 2.1zM101.3 97.2l-20.7 20.7h-53.5M243 91.1l11.6 11.6h75.3M243 91.1l2.1 1.5-.7 .6zM248 84.9l.7 .7-2.1 1.4zM348.2 149.5h33v21.6h-33zM245.7 172l30.9 30.9h50.4M245.7 172l2.1 1.5-.7 .7z"/>
<path d="M102.5 182.3l2.1-1.4-1.4 2.1zM104.6 180.9l-18.8 18.9h-57"/>
</g>
<path d="M96 92.3l1.4 2.1-2.1-1.4zM99.2 98.6l2.1-1.4-1.4 2.1zM243 91.1l2.1 1.5-.7 .6zM248 84.9l.7 .7-2.1 1.4zM245.7 172l2.1 1.5-.7 .7zM102.5 182.3l2.1-1.4-1.4 2.1z" fill="#000" stroke="#000" stroke-width=".3"/>
<text font-size="7.2" x="341" y="163.7">A</text>
<g font-size="6.3">
<text x="125.2" y="27.3">Fijación del conjunto del fuelle con la parte superior e inferior</text>
<text x="25.3" y="221.7">La parte inferior del fuelle se colocará por la parte superior del conjunto de articulación y regulación una vez se hayan colocado los patines.</text>
<text x="25.3" y="228.9">La parte superior del fuelle se montará una vez este cableado todo el motor , variador y placa de control</text>
</g>
<g font-size="4.7">
<text x="304.6" y="261.1">PLANO ENSAMBLAJE</text>
<text x="304.6" y="266.5">COLUMNA DIRECCIÓN</text>
<text x="304.6" y="271.9">INDUSTRIAL V30</text>
</g>
<g font-size="4.2">
<text x="34" y="9.6">6</text>
<text x="104" y="9.6">5</text>
<text x="174" y="9.6">4</text>
<text x="244" y="9.6">3</text>
<text x="314" y="9.6">2</text>
<text x="384" y="9.6">1</text>
<text x="6.8" y="38.7">D</text>
<text x="410.6" y="38.7">D</text>
<text x="7" y="112.9">C</text>
<text x="410.8" y="112.9">C</text>
<text x="7" y="187.1">B</text>
<text x="410.8" y="187.1">B</text>
<text x="7" y="261.3">A</text>
<text x="410.8" y="261.3">A</text>
<text x="34" y="290.4">6</text>
<text x="104" y="290.4">5</text>
<text x="174" y="290.4">4</text>
<text x="244" y="290.4">3</text>
<text x="314" y="290.4">2</text>
<text x="384" y="290.4">1</text>
</g>
<g font-size="3.9">
<text x="273.6" y="61.6">Tornillo ISO 7380 M4 x 12 P</text>
<text x="23" y="72.6">Tornillo ISO 7380 M4 x 12 P</text>
<text x="292.7" y="101.7">Arandela DIN 125 A 4,3</text>
<text x="27.2" y="116.9">Arandela DIN 125 A 4,3</text>
<text x="33.6" y="194.2">Tornillo avellanado</text>
<text x="291.6" y="197.4">Tornillo avellanado</text>
<text x="28.8" y="198.7">DIN 7991 ‐ M4 x 12 P</text>
<text x="291.6" y="201.8">DIN 7991 ‐ M4 x 12 P</text>
</g>
<text font-size="3.1" x="352.5" y="275.2">CD‐IND‐30‐03‐ENS01</text>
<g font-size="2.4">
<text x="271.2" y="259.7">SCALE:</text>
<text x="350.6" y="260.9">DRAWN: Adrian Parro</text>
<text x="391.2" y="260.6">26/01/2015</text>
<text x="350.6" y="267">CHECKED: Antonio García</text>
<text x="350.7" y="271.4">DWG NO:</text>
<text x="351.6" y="279.3">REV</text>
<text x="372" y="279.4">SIZE</text>
<text x="391" y="279.6">SHEET</text>
<text x="377.9" y="283.8">A3</text>
<text x="398.3" y="283.8">9 /9</text>
</g>
</svg>
